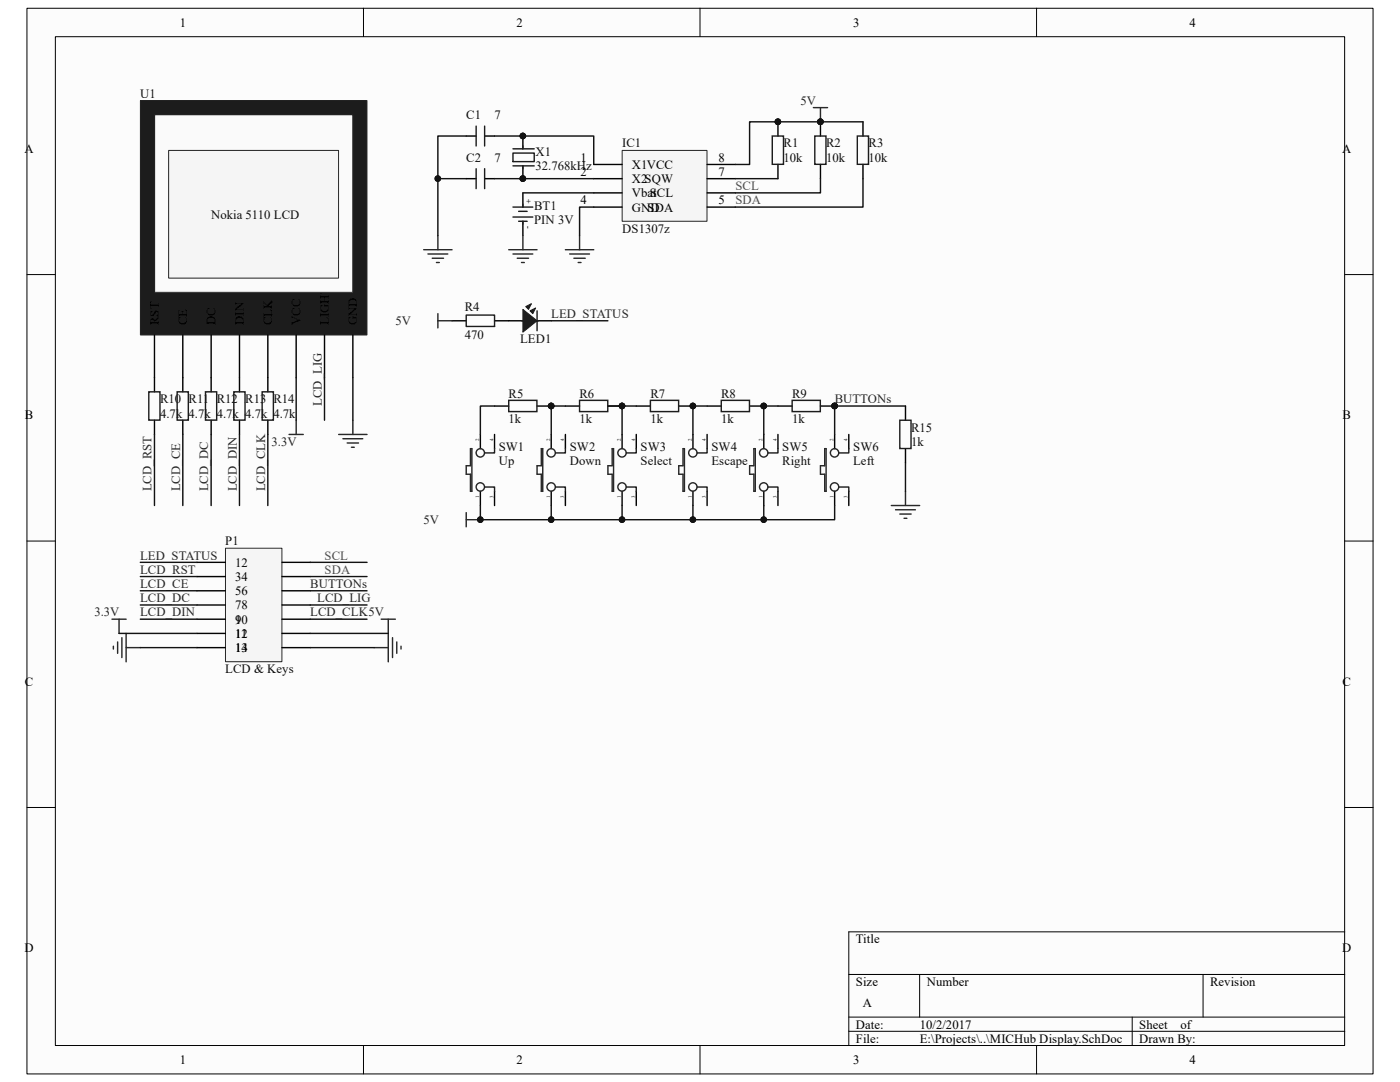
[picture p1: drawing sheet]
<svg xmlns="http://www.w3.org/2000/svg" width="279mm" height="216mm" viewBox="0 0 279 216" stroke-linecap="round" stroke-linejoin="round" font-family="sans-serif">
<path d="M5.4 1.7h268.6v212.6h-268.6z" fill="#fcfcfc"/>
<path d="M5.4 1.7h268.6v212.6h-268.6z" fill="none" stroke="#000" stroke-width=".2"/>
<path d="M11.1 7.4h257.3v201.2h-257.3z" fill="#fcfcfc"/>
<g fill="none" stroke="#000" stroke-width=".2">
<path d="M11 7.3h257.4v201.3h-257.4zM72.5 1.6v5.7M139.7 1.6v5.7M206.9 1.6v5.7M5.4 54.8h5.6M268.4 54.8h5.6M5.4 108h5.6M268.4 108h5.6M5.4 161.1h5.6M268.4 161.1h5.6M169.4 194.4h99M183.5 194.4v8.5"/>
<path d="M240.1 194.4v8.5M268.4 185.9h-99v22.7M72.5 208.6v5.7M139.7 208.6v5.7M169.4 202.9h99M169.4 205.8h99M206.9 208.6v5.7M226 202.9v5.7"/>
</g>
<path d="M28.1 20.1h45.1v46.7h-45.1z" fill="#1c1c1c"/>
<path d="M28 20.1h45.2v46.7h-45.2z" fill="none" stroke="#262626" stroke-width=".2"/>
<path d="M30.8 66.8v8.5M36.5 66.8v8.5M42.1 66.8v8.5M47.8 66.8v8.5M53.5 66.8v8.5M59.1 66.8v8.5M64.8 66.8v8.5M70.4 66.8v8.5" fill="none" stroke="#000" stroke-width=".28"/>
<path d="M30.9 22.9h39.5v35.4h-39.5z" fill="#fafafa"/>
<path d="M30.9 22.9h39.5v35.4h-39.5z" fill="none" stroke="#262626" stroke-width=".2"/>
<path d="M33.7 30.1h33.9v25.4h-33.9z" fill="#f5f5f5"/>
<path d="M33.7 30h33.9v25.5h-33.9z" fill="none" stroke="#262626" stroke-width=".2"/>
<path d="M57.7 86.7h2.8M59.1 83.9v2.8M67.6 86.7h5.6M68.4 87.5h4M69.3 88.4h2.3M70.1 89.2h.6M70.4 83.9v2.8" fill="none" stroke="#262626" stroke-width=".28"/>
<path d="M30.8 75.3v2.9M36.5 75.3v2.9M42.1 75.3v2.9M47.8 75.3v2.9M53.5 75.3v2.9M30.8 83.9v2.8M36.5 83.9v2.8M42.1 83.9v2.8M47.8 83.9v2.8M53.5 83.9v2.8" fill="none" stroke="#000" stroke-width=".28"/>
<path d="M29.7 78.2h2.2v5.6h-2.2zM35.4 78.2h2.2v5.6h-2.2zM41 78.2h2.2v5.6h-2.2zM46.7 78.2h2.2v5.6h-2.2zM52.3 78.2h2.3v5.6h-2.3z" fill="none" stroke="#1c1c1c" stroke-width=".28"/>
<path d="M124.2 30.1h16.9v14.1h-16.9z" fill="#f5f5f5"/>
<path d="M124.2 30h16.9v14.2h-16.9z" fill="none" stroke="#262626" stroke-width=".2"/>
<g fill="none" stroke="#000" stroke-width=".28">
<path d="M93 35.6h2M93 27.1h2M96.7 35.6h2M96.7 27.1h2M104.4 27.1v2.6M104.4 33.1v2.5M104.4 38.5v2.8M118.5 32.8h5.7M118.5 38.5h5.7M118.5 35.6h5.7M141.1 32.8h5.7M141.1 38.5h5.7"/>
<path d="M141.1 35.6h5.7M155.3 24.3v2.8M155.3 32.8v2.8M163.7 24.3v2.8M163.7 32.8v2.8M172.2 24.3v2.8M172.2 32.8v2.8M104.4 44.2v2.8M118.5 41.3h5.7M141.1 41.3h5.7M90.2 64h2.8M98.7 64h2.8"/>
</g>
<g fill="none" stroke="#1c1c1c" stroke-width=".28">
<path d="M95 25.2v3.9M95 33.7v3.9M96.7 25.2v3.9M96.7 33.7v3.9M102.4 30.5h4.2v1.7h-4.2zM102.4 33.1h4.2M102.4 29.7h4.2M104.4 29.1v.6M104.4 33.1v.6M154.1 27.1h2.3v5.7h-2.3zM162.6 27.1h2.2v5.7h-2.2zM171.1 27.1h2.2v5.7h-2.2z"/>
<path d="M102.4 41.3h3.9M102.4 43.3h3.9M103.5 42.2h1.7M103.5 44.2h1.7M104.4 40.8v.5M104.4 44.2v.5M93 62.9h5.7v2.2h-5.7z"/>
</g>
<g fill="none" stroke="#262626" stroke-width=".28">
<path d="M162.3 21.5h2.9M163.7 21.5v2.8M84.6 49.8h5.6M85.4 50.7h4M86.3 51.5h2.2M87.1 52.4h.6M87.4 47v2.8M101.5 49.8h5.7M102.4 50.7h3.9M103.2 51.5h2.3M104.1 52.4h.5M104.4 47v2.8"/>
<path d="M112.8 49.8h5.7M113.7 50.7h3.9M114.5 51.5h2.3M115.4 52.4h.5M115.7 47v2.8"/>
</g>
<g fill="#0e0e0e" stroke="#0e0e0e" stroke-width=".2">
<circle cx="163.7" cy="24.3" r=".55"/>
<circle cx="155.2" cy="24.3" r=".55"/>
<circle cx="104.3" cy="35.6" r=".55"/>
<circle cx="104.3" cy="27.1" r=".55"/>
</g>
<path d="M104.9 61.2l1.2-.6-.6 1.1z" fill="#1c1c1c"/>
<path d="M104.9 61.2l1.2-.6-.6 1.1z" fill="none" stroke="#1c1c1c" stroke-width=".2"/>
<path d="M105.8 62l1.1-.5-.6 1.1z" fill="#1c1c1c"/>
<path d="M105.8 62l1.1-.5-.6 1.1z" fill="none" stroke="#1c1c1c" stroke-width=".2"/>
<path d="M104.4 61.7l2.8 2.3-2.8 2.3z" fill="#1c1c1c"/>
<path d="M104.4 61.7l2.8 2.3-2.8 2.3z" fill="none" stroke="#1c1c1c" stroke-width=".2"/>
<g fill="none" stroke="#1c1c1c" stroke-width=".28">
<path d="M101.5 79.9h5.7v2.2h-5.7zM104.1 64h.8M106.9 64h.6M107.2 62v4M115.7 79.9h5.6v2.2h-5.6zM129.8 79.9h5.6v2.2h-5.6zM143.9 79.9h5.7v2.2h-5.7zM158.1 79.9h5.6v2.2h-5.6zM96.7 97.2h2v.8M98.7 89.5v.9h-2M110.9 97.2h1.9v.8M112.8 89.5v.9h-1.9"/>
<path d="M125 97.2h2v.8M127 89.5v.9h-2M139.1 97.2h2v.8M141.1 89.5v.9h-2M153.3 97.2h2v.8M155.3 89.5v.9h-2M167.4 97.2h2v.8M169.4 89.5v.9h-2M179.6 83.9h2.2v5.6h-2.2z"/>
</g>
<g fill="none" stroke="#000" stroke-width=".28">
<path d="M101.5 64h2.9M107.2 64h2.8M95.9 86.7v2.8M95.9 98v2.9M98.7 86.7v2.8M98.7 98v2.9M98.7 81h2.8M107.2 81h2.8M110 86.7v2.8M110 98v2.9M112.8 86.7v2.8M112.8 98v2.9"/>
<path d="M112.8 81h2.9M121.3 81h2.9M124.2 86.7v2.8M124.2 98v2.9M127 86.7v2.8M127 98v2.9M127 81h2.8M135.5 81h2.8M138.3 86.7v2.8M138.3 98v2.9M141.1 86.7v2.8M141.1 98v2.9"/>
<path d="M141.1 81h2.8M149.6 81h2.8M152.4 86.7v2.8M152.4 98v2.9M155.3 86.7v2.8M155.3 98v2.9M155.3 81h2.8M163.7 81h2.9M166.6 86.7v2.8M166.6 98v2.9M169.4 86.7v2.8M169.4 98v2.9"/>
<path d="M180.7 81v2.9M180.7 89.5v2.9"/>
</g>
<g fill="none" stroke="#262626" stroke-width=".28">
<path d="M87.4 62.6v2.8M87.4 64h2.8M93.9 89.5h.3v8.5h-.3v-3.4h-.9v-1.7h.9zM108 89.5h.3v8.5h-.3v-3.4h-.8v-1.7h.8zM122.2 89.5h.3v8.5h-.3v-3.4h-.9v-1.7h.9zM136.3 89.5h.3v8.5h-.3v-3.4h-.8v-1.7h.8zM150.5 89.5h.2v8.5h-.2v-3.4h-.9v-1.7h.9zM164.6 89.5h.3v8.5h-.3v-3.4h-.9v-1.7h.9zM180.7 98v2.9M93 102.3v2.8M93 103.7h2.9M177.9 100.9h5.6"/>
<path d="M178.7 101.7h4M179.6 102.6h2.2M180.4 103.4h.6"/>
<circle cx="95.9" cy="97.2" r=".83"/>
<circle cx="95.9" cy="90.4" r=".83"/>
<circle cx="110" cy="90.4" r=".84"/>
<circle cx="110" cy="97.2" r=".84"/>
<circle cx="124.1" cy="97.2" r=".84"/>
<circle cx="124.1" cy="90.4" r=".84"/>
<circle cx="138.3" cy="97.2" r=".84"/>
<circle cx="138.3" cy="90.4" r=".84"/>
<circle cx="152.4" cy="97.2" r=".84"/>
<circle cx="152.4" cy="90.4" r=".84"/>
<circle cx="166.6" cy="90.4" r=".84"/>
<circle cx="166.6" cy="97.2" r=".84"/>
</g>
<g fill="#0e0e0e" stroke="#0e0e0e" stroke-width=".2">
<circle cx="95.9" cy="103.7" r=".55"/>
<circle cx="110" cy="81" r=".55"/>
<circle cx="124.1" cy="81" r=".55"/>
<circle cx="152.4" cy="81" r=".55"/>
<circle cx="166.6" cy="81" r=".55"/>
<circle cx="138.3" cy="81" r=".55"/>
</g>
<path d="M45 109.4h11.3v22.6h-11.3z" fill="#f5f5f5"/>
<path d="M45 109.4h11.3v22.6h-11.3z" fill="none" stroke="#262626" stroke-width=".2"/>
<g fill="none" stroke="#000" stroke-width=".28">
<path d="M39.3 112.2h5.7M39.3 115h5.7M39.3 117.9h5.7M56.3 112.2h5.6M56.3 115h5.6M56.3 117.9h5.6M39.3 120.7h5.7M39.3 123.6h5.7M39.3 126.4h5.7M39.3 129.2h5.7M56.3 120.7h5.6M56.3 123.6h5.6"/>
<path d="M56.3 126.4h5.6M56.3 129.2h5.6"/>
</g>
<g fill="none" stroke="#262626" stroke-width=".28">
<path d="M22.3 123.6h2.9M22.6 128.9v.6M23.5 128.1v2.3M23.8 123.6v2.8M24.3 127.2v4M25.2 126.4v5.7M25.2 129.2h2.8M74.7 129.2h2.8M76.1 123.6h2.8M77.5 123.6v8.5M78.3 127.2v4M79.2 128.1v2.3"/>
<path d="M80 128.9v.6"/>
</g>
<g fill="none" stroke="#0e0e0e" stroke-width=".28">
<path d="M87.4 35.6h5.6M93 27.1h-5.6v19.9M98.7 27.1h19.8v5.7M98.7 35.6h19.8M104.4 38.5h14.1M146.8 35.6h8.5M163.7 35.6v2.9h-16.9M172.2 35.6v5.7h-25.4M172.2 24.3h-22.6v8.5h-2.8M118.5 41.3h-2.8v5.7M59.1 75.3v8.6M64.8 75.3v8.6"/>
<path d="M70.4 75.3v8.6M110 64h11.3M30.8 86.7v14.2M36.5 86.7v14.2M42.1 86.7v14.2M47.8 86.7v14.2M53.5 86.7v14.2M98.7 81h-2.8v5.7M112.8 81h-2.8v5.7M121.3 81h2.9v5.7M124.2 81h2.8M141.1 81h-2.8v5.7"/>
<path d="M155.3 81h-2.9v5.7M180.7 81h-14.1v5.7M180.7 92.4v5.6M28 117.9h11.3M28 115h11.3M28 112.2h11.3M61.9 117.9h11.3M61.9 115h11.3M61.9 112.2h11.3M95.9 100.9v2.8h28.3v-2.8M110 100.9v2.8M124.2 103.7h14.1"/>
<path d="M138.3 100.9v2.8h28.3v-2.8M152.4 100.9v2.8M23.8 126.4h15.5M28 120.7h11.3M28 123.6h11.3M28 129.2h11.3M61.9 120.7h11.3M61.9 123.6h11.3M61.9 129.2h12.8M61.9 126.4h15.6"/>
</g>
<g fill="#0e0e0e" stroke="#0e0e0e" stroke-width=".2">
<circle cx="104.3" cy="27.1" r=".55"/>
<circle cx="87.4" cy="35.6" r=".55"/>
<circle cx="104.3" cy="35.6" r=".55"/>
<circle cx="155.2" cy="24.3" r=".55"/>
<circle cx="163.7" cy="24.3" r=".55"/>
<circle cx="110" cy="103.7" r=".55"/>
<circle cx="152.4" cy="103.7" r=".55"/>
<circle cx="110" cy="81" r=".55"/>
<circle cx="138.3" cy="81" r=".55"/>
<circle cx="152.4" cy="81" r=".55"/>
<circle cx="124.1" cy="103.7" r=".55"/>
<circle cx="95.9" cy="103.7" r=".55"/>
<circle cx="124.1" cy="81" r=".55"/>
<circle cx="138.3" cy="103.7" r=".55"/>
<circle cx="166.6" cy="81" r=".55"/>
</g>
<g font-size="2.5">
<text x="35.9" y="5.3">1</text>
<text x="103.1" y="5.3">2</text>
<text x="170.3" y="5.3">3</text>
<text x="237.4" y="5.3">4</text>
<text x="4.9" y="30.5">A</text>
<text x="115.8" y="32.3">1</text>
<text x="115.8" y="35.1">2</text>
<text x="126.1" y="33.7">X1VCC</text>
<text x="143.4" y="32.3">8</text>
<text x="143.4" y="35.1">7</text>
<text x="267.9" y="30.5">A</text>
<text x="115.8" y="40.8">4</text>
<text x="126.1" y="39.4">Vbat</text>
<text x="126.1" y="36.5">X2SQW</text>
<text x="129.7" y="39.4">SCL</text>
<text x="143.4" y="40.8">5</text>
<text x="126.1" y="42.2">GND</text>
<text x="129.2" y="42.2">SDA</text>
<text x="65.6" y="64.9" transform="rotate(-90 65.6 64.9)">LIGHT</text>
<text x="5" y="83.6">B</text>
<text x="267.9" y="83.6">B</text>
<text x="46.9" y="113.1">12</text>
<text x="46.9" y="115.9">34</text>
<text x="46.9" y="118.7">56</text>
<text x="46.9" y="121.6">78</text>
<text x="46.9" y="124.4">9</text>
<text x="46.9" y="124.4">10</text>
<text x="46.9" y="127.3">11</text>
<text x="46.9" y="130.1">13</text>
<text x="48.2" y="127.3">2</text>
<text x="48.2" y="130.1">4</text>
<text x="5" y="136.8">C</text>
<text x="267.9" y="136.8">C</text>
<text x="4.9" y="190">D</text>
<text x="170.8" y="188.2">Title</text>
<text x="267.9" y="190">D</text>
<text x="170.8" y="196.7">Size</text>
<text x="184.9" y="196.7">Number</text>
<text x="241.5" y="196.7">Revision</text>
<text x="172.2" y="201">A</text>
<text x="170.8" y="205.2">Date:</text>
<text x="170.8" y="208.1">File:</text>
<text x="183.5" y="205.2">10/2/2017</text>
<text x="183.5" y="208.1">E:\Projects\..\MICHub Display.SchDoc</text>
<text x="227.4" y="205.2">Sheet</text>
<text x="227.4" y="208.1">Drawn By:</text>
<text x="235.6" y="205.2">of</text>
<text x="35.9" y="212.3">1</text>
<text x="103.1" y="212.3">2</text>
<text x="170.3" y="212.3">3</text>
<text x="237.4" y="212.3">4</text>
</g>
<g font-size="2.5" fill="#0e0e0e">
<text x="28" y="19.5">U1</text>
<text x="93" y="23.7">C1</text>
<text x="98.7" y="23.7">7</text>
<text x="124.2" y="29.4">IC1</text>
<text x="156.4" y="29.4">R1</text>
<text x="164.9" y="29.4">R2</text>
<text x="173.3" y="29.4">R3</text>
<text x="93" y="32.3">C2</text>
<text x="98.7" y="32.3">7</text>
<text x="106.9" y="31.1">X1</text>
<text x="106.9" y="34">32.768kHz</text>
<text x="156.4" y="32.3">10k</text>
<text x="164.9" y="32.3">10k</text>
<text x="173.3" y="32.3">10k</text>
<text x="106.6" y="41.9">BT1</text>
<text x="42.1" y="43.6">Nokia 5110 LCD</text>
<text x="106.6" y="44.7">PIN 3V</text>
<text x="124.2" y="46.4">DS1307z</text>
<text x="92.7" y="62">R4</text>
<text x="92.7" y="67.7">470</text>
<text x="103.8" y="68.5">LED1</text>
<text x="32" y="80.5">R10</text>
<text x="32" y="83.3">4.7k</text>
<text x="37.6" y="80.5">R11</text>
<text x="37.6" y="83.3">4.7k</text>
<text x="43.3" y="80.5">R12</text>
<text x="43.3" y="83.3">4.7k</text>
<text x="48.9" y="80.5">R13</text>
<text x="48.9" y="83.3">4.7k</text>
<text x="54.6" y="80.5">R14</text>
<text x="54.6" y="83.3">4.7k</text>
<text x="101.5" y="79.3">R5</text>
<text x="115.6" y="79.3">R6</text>
<text x="129.8" y="79.3">R7</text>
<text x="143.9" y="79.3">R8</text>
<text x="158.1" y="79.3">R9</text>
<text x="99.5" y="89.9">SW1</text>
<text x="101.5" y="84.5">1k</text>
<text x="113.7" y="89.9">SW2</text>
<text x="115.6" y="84.5">1k</text>
<text x="127.8" y="89.9">SW3</text>
<text x="129.8" y="84.5">1k</text>
<text x="142" y="89.9">SW4</text>
<text x="143.9" y="84.5">1k</text>
<text x="156.1" y="89.9">SW5</text>
<text x="158.1" y="84.5">1k</text>
<text x="170.3" y="89.9">SW6</text>
<text x="181.8" y="86.1">R15</text>
<text x="181.8" y="89">1k</text>
<text x="99.5" y="92.8">Up</text>
<text x="113.7" y="92.8">Down</text>
<text x="127.8" y="92.8">Select</text>
<text x="142" y="92.8">Escape</text>
<text x="156.1" y="92.8">Right</text>
<text x="170.3" y="92.8">Left</text>
<text x="45" y="108.8">P1</text>
<text x="45" y="134.3">LCD &amp; Keys</text>
</g>
<g font-size="2.5" fill="#262626">
<text x="159.8" y="20.9">5V</text>
<text x="78.9" y="64.9">5V</text>
<text x="110" y="63.5">LED_STATUS</text>
<text x="64.2" y="81" transform="rotate(-90 64.2 81)">LCD_LIG</text>
<text x="166.6" y="80.5">BUTTONs</text>
<text x="54.2" y="89">3.3V</text>
<text x="30.3" y="98" transform="rotate(-90 30.3 98)">LCD_RST</text>
<text x="35.9" y="98" transform="rotate(-90 35.9 98)">LCD_CE</text>
<text x="41.6" y="98" transform="rotate(-90 41.6 98)">LCD_DC</text>
<text x="47.2" y="98" transform="rotate(-90 47.2 98)">LCD_DIN</text>
<text x="52.9" y="98" transform="rotate(-90 52.9 98)">LCD_CLK</text>
<text x="84.5" y="104.6">5V</text>
<text x="28" y="111.7">LED_STATUS</text>
<text x="28" y="117.3">LCD_CE</text>
<text x="28" y="114.5">LCD_RST</text>
<text x="61.9" y="117.3">BUTTONs</text>
<text x="18.8" y="123">3.3V</text>
<text x="28" y="120.2">LCD_DC</text>
<text x="28" y="123">LCD_DIN</text>
<text x="61.9" y="123">LCD_CLK5V</text>
<text x="63.3" y="120.2">LCD_LIG</text>
</g>
<g font-size="2.5" fill="#4c4c4c">
<text x="146.8" y="40.8">SDA</text>
<text x="146.8" y="37.9">SCL</text>
<text x="64.8" y="111.7">SCL</text>
<text x="64.8" y="114.5">SDA</text>
</g>
<g font-size="1.5" fill="#0e0e0e">
<text x="105" y="39.6" transform="rotate(90 105 39.6)">+</text>
<text x="105" y="45" transform="rotate(90 105 45)">-</text>
</g>
<g font-size="1" fill="#0e0e0e">
<text x="95.6" y="88.1" transform="rotate(-90 95.6 88.1)">2</text>
<text x="98.5" y="88.1" transform="rotate(-90 98.5 88.1)">4</text>
<text x="109.8" y="88.1" transform="rotate(-90 109.8 88.1)">2</text>
<text x="112.6" y="88.1" transform="rotate(-90 112.6 88.1)">4</text>
<text x="123.9" y="88.1" transform="rotate(-90 123.9 88.1)">2</text>
<text x="126.7" y="88.1" transform="rotate(-90 126.7 88.1)">4</text>
<text x="138" y="88.1" transform="rotate(-90 138 88.1)">2</text>
<text x="140.9" y="88.1" transform="rotate(-90 140.9 88.1)">4</text>
<text x="152.2" y="88.1" transform="rotate(-90 152.2 88.1)">2</text>
<text x="155" y="88.1" transform="rotate(-90 155 88.1)">4</text>
<text x="166.3" y="88.1" transform="rotate(-90 166.3 88.1)">2</text>
<text x="169.2" y="88.1" transform="rotate(-90 169.2 88.1)">4</text>
<text x="95.6" y="99.4" transform="rotate(-90 95.6 99.4)">1</text>
<text x="98.5" y="99.4" transform="rotate(-90 98.5 99.4)">3</text>
<text x="109.8" y="99.4" transform="rotate(-90 109.8 99.4)">1</text>
<text x="112.6" y="99.4" transform="rotate(-90 112.6 99.4)">3</text>
<text x="123.9" y="99.4" transform="rotate(-90 123.9 99.4)">1</text>
<text x="126.7" y="99.4" transform="rotate(-90 126.7 99.4)">3</text>
<text x="138" y="99.4" transform="rotate(-90 138 99.4)">1</text>
<text x="140.9" y="99.4" transform="rotate(-90 140.9 99.4)">3</text>
<text x="152.2" y="99.4" transform="rotate(-90 152.2 99.4)">1</text>
<text x="155" y="99.4" transform="rotate(-90 155 99.4)">3</text>
<text x="166.3" y="99.4" transform="rotate(-90 166.3 99.4)">1</text>
<text x="169.2" y="99.4" transform="rotate(-90 169.2 99.4)">3</text>
</g>
</svg>
